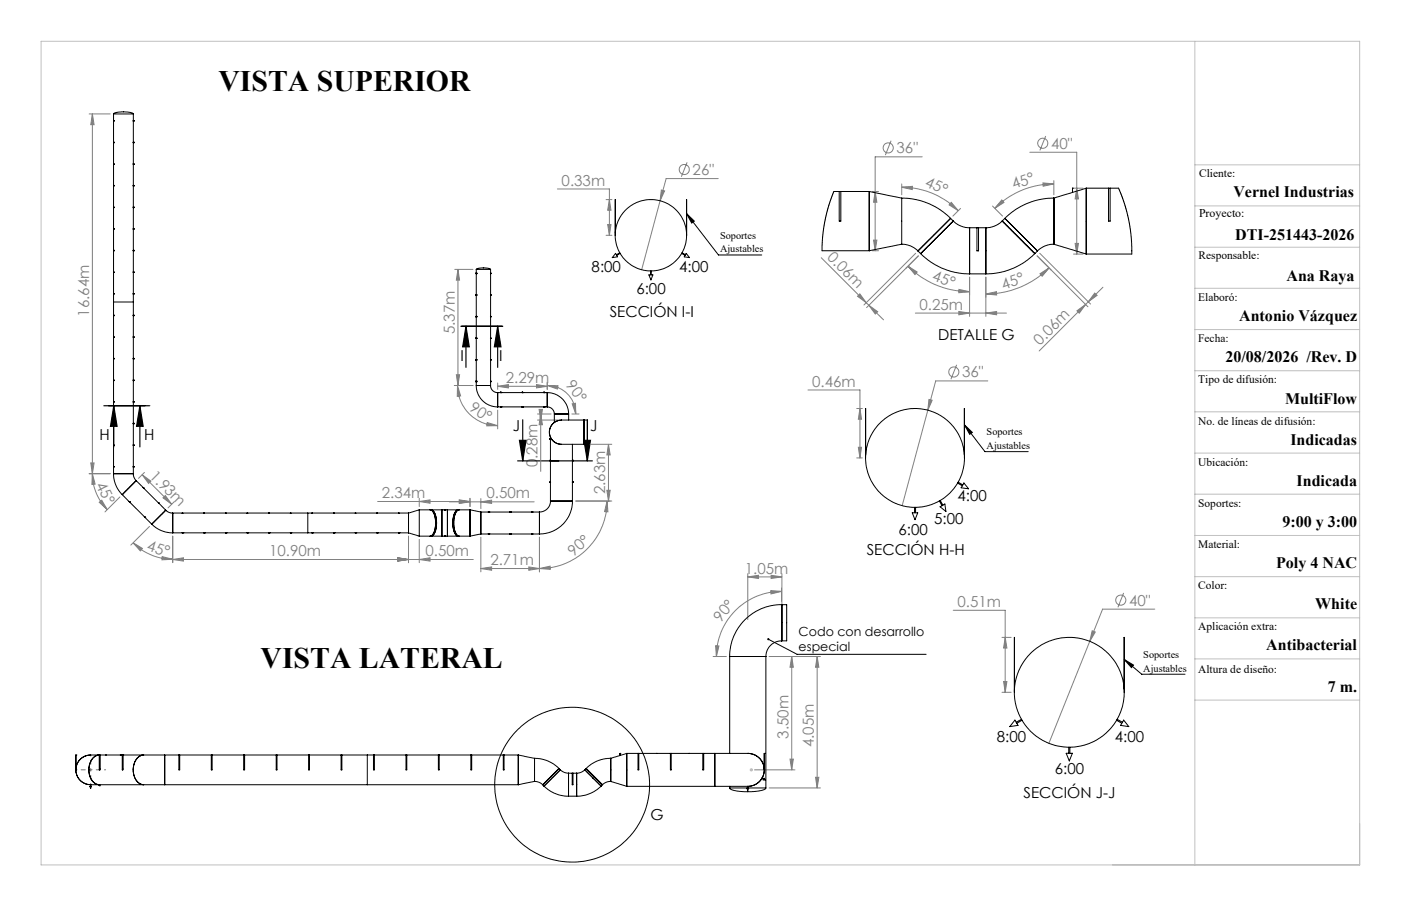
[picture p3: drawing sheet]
<svg xmlns="http://www.w3.org/2000/svg" width="432mm" height="279mm" viewBox="0 0 432 279" stroke-linecap="round" stroke-linejoin="round" font-family="sans-serif">
<g fill="none" stroke="#808080" stroke-width=".31">
<path d="M27.5 35.1h6.5M28.5 35.1l.5 3.4h-1zM28.5 35.1v111M171.8 58.3h16v14.3M203.8 58.6l1 .3-1.4 3zM211.8 50.1l-1.8 4.4M221.4 55.1h-16.1l-1.9 6.8M268.9 59.1h1.9M269.7 59.1l.6 3.3h-1.1zM274.6 43.4l-1.7 4.4M277.9 56.7v3.4M277.9 57.7l3.3-.2v1z"/>
<path d="M277.9 57.7a24.4 24.4 0 0 1 17.4 7.3M284.2 48.4h-14.5v28.9M317.4 47h14.5v31.4M321.5 56.4l3.3 .3-3.3 .7zM322.3 41.9l-1.8 4.5M324.8 56.7a25.7 25.7 0 0 0-18.2 7.5M324.8 55.7v4.4M330.9 58h2.9M331.9 58l.5 3.3h-1zM186.8 72.6h1.8M186.8 61.6h1.8M187.3 69.3h1l-.5 3.3z"/>
<path d="M187.8 61.6l.5 3.2h-1zM203.4 61.9l-5.6 21.3M253.1 79.5l14.7 14.7M268.9 77.3h1.9M269.2 74h1.1l-.6 3.3zM282.2 78.1l-15.9 16M283 78.9l-15.9 16M293.2 62.4l2.1 2.6-2.8-1.8zM296.1 64.3l-2.4 2.3M305.9 63.5l3.1 3.1M308.8 61.7l.6 .7-2.8 1.8zM319.7 78.9l15.6 15.7"/>
<path d="M320.5 78.1l15.6 15.7M330.9 78.4h2.9M331.4 75.1h1l-.5 3.3zM140.2 83.1h5.6M141.1 83.1l.5 3.3h-.9zM141.1 83.1v35.8M265 90.6l2 2.7-2.7-1.9zM267.8 94.2l2.7 1.9-.7 .7zM267.8 94.2l4.5 4.4M279.9 82.1l2.8 1.8-.7 .8zM279.9 82.1a26.9 26.9 0 0 0 18.9 7.9M282.1 96.6h28.1"/>
<path d="M295.5 96.1l3.3 .5-3.3 .5zM295.6 89.3l3.2 .7-3.3 .3zM298.8 85.5v12.1M303.8 90.7l3.3-.7 .1 1zM303.8 85.5v12.1M303.8 96.6l3.4-.5v1zM320.5 84.4l2.8-1.8-2.1 2.6zM323.3 82.6a27.4 27.4 0 0 1-19.5 8.1M331.9 95.8l2.7-1.9-2 2.7zM335.4 93.1l-15.1 15.1M337.4 90.4l.7 .7-2.7 2zM339.9 88.6l-4.5 4.5"/>
<path d="M140 118.9h5.8M140.7 115.6h.9l-.5 3.3zM141 118.9l1 3.2-1.1 .1zM141 118.9a12.4 12.4 0 0 0 12.4 12.4M153.4 119.1l3.3-.5v1zM153.4 118.1v2M153.4 119.1h15.3M165.3 118.6l3.4 .5-3.4 .5zM168.7 118.9l3.3 .1-.2 1zM168.7 118.9a8.8 8.8 0 0 1 8.7 8.8M168.7 117.9v2.2M294.9 112.5l-1.8 4.4"/>
<path d="M304.4 117.5h-16l-2.4 9M150.2 130.3l3.2 1h-3.4zM153.4 126.5v5.8M165.7 127.7h4.2M165.7 129.5h6.3M166.2 126.3h1l-.5 3.2zM166.7 127.7l.5 3.3h-1zM166.7 127.7v17.7M176.2 127.7h2.3M176.4 124.5l1-.1v3.3zM181 137h7.6M187.5 137v17.5"/>
<path d="M187.5 137l.6 3.3h-1.1zM249 120.3h16v20.9M264.1 126h1.7M264.5 137.9h1l-.5 3.3zM265 126l.5 3.3h-1zM286 126.5l-7.9 29.4M286.3 123.2l1 .2-1.3 3.1zM27.5 146.1h6.5M28 142.8h1l-.5 3.3zM28.5 146.1l.8 3.2-1 .1zM28.5 146.1a15.8 15.8 0 0 0 4.6 11.1M30.6 154.9l.8-.6 1.7 2.9z"/>
<path d="M37 153.2l-4.7 4.7M43.8 146.4l2.7 2-.7 .7zM43.8 146.4l9.1 9.1M44.5 145.7l-1.8 1.8M50.9 152.8l2 2.7-2.7-2zM53.6 154.8l-1.8 1.8M116.4 154.7h28.5M129.2 154.7l3.3-.5v1zM129.2 153.7v2.5M138.5 154.8h26.1M141.6 154.2l3.3 .6-3.3 .5zM141.6 154.2l3.3 .5-3.3 .5z"/>
<path d="M144.9 153.7v2.5M148.2 154.8l3.3-.6v1.1zM148.2 153.7v3.2M177.4 154.5h11.2M187 151.2h1.1l-.6 3.3zM187.1 154.5l.3 3.3h-1.1zM187.1 154.5a20.8 20.8 0 0 1-20.8 20.8M264.1 141.2h1.7M41 167.4l2.9 1.7-.6 .8zM41 167.4a17.3 17.3 0 0 0 12.2 5.1M46.1 162.3l-5.8 5.8M50 171.7l3.2 .8-3.3 .1z"/>
<path d="M53.2 172.5l3.4-.5v1zM53.2 172.5h92.7M53.2 165.3v8.2M122.6 172l3.3 .5-3.3 .5zM125.9 165.3v8.2M129.2 172.5l3.3-.5v1zM129.2 166.3v7.2M148.2 175.3l3.3-.5v1.1zM148.2 165.7v10.7M148.2 175.3h18.1M163 174.8l3.3 .5-3.3 .6zM166.3 175.3l3.2-.7 .1 1z"/>
<path d="M166.3 165.7v10.7M230.5 177.9l3.3-.5v1zM230.5 176.9v14.2M230.5 177.9h10.5M237.7 177.4l3.3 .5-3.3 .5zM241 176.9v14.2M220.6 199.1l1 .1-.8 3.3zM237.6 182.1l3.3 .3-3.3 .8zM240.9 182.4a20 20 0 0 0-20.1 20.1M240.9 181.4v4.1M293.8 188.2h16v25.3M308.8 196.6h2.8"/>
<path d="M309.8 196.6l.5 3.2h-1zM336.6 194.5l1 .4-1.7 2.9zM346.3 182.8l-1.7 4.5M355.9 187.9h-16.1l-16.5 41.3M219.8 202.5h4.1M237.1 202.5h15.8M244 202.5l.5 3.3h-1zM244 202.5v34.9M251.8 202.5l.6 3.3h-1zM251.8 202.5v40.5M308.8 213.5h2.8M309.3 210.2h1l-.5 3.3z"/>
<path d="M232.6 237.4h12.4M243.5 234.1h1l-.5 3.3zM251.4 239.7h1l-.6 3.3zM237.1 243h15.8"/>
<circle cx="210.9" cy="52.3" r="1.55"/>
<circle cx="273.8" cy="45.6" r="1.55"/>
<circle cx="321.4" cy="44.2" r="1.56"/>
<circle cx="294" cy="114.7" r="1.55"/>
<circle cx="345.4" cy="185.1" r="1.56"/>
</g>
<g fill="none" stroke="#000" stroke-width=".31">
<path d="M211.6 65.9l2.4 2.3-.8 .6zM211.6 65.9l9.8 12.7h13.4M297.3 131l2.4 2.3-.8 .6zM297.3 131l6.3 8.3h13.3M236.8 197.1l8.9 4.7h39.7M346.5 203.4l2.9 1.7-.7 .8zM346.5 203.4l5.4 4.5h13.3"/>
<circle cx="176.3" cy="242" r="23.9"/>
</g>
<g fill="none" stroke="#000" stroke-width=".35">
<path d="M142 100.6h13M143.6 100.6l1 6.4h-2zM143.6 100.6v12.7M153.4 100.6l1 6.4h-2zM153.4 100.6v12.7M32 125.1h14.2M35.1 125.1l1 6.4h-2.1zM35.1 125.1v12.7M43.1 125.1l1 6.4h-2zM43.1 125.1v12.7M160.1 135.8h2l-1 6.3zM161.1 129.4v12.7"/>
<path d="M180 135.8h2l-1 6.3zM181 129.4v12.7M159.5 142.1h23.1"/>
</g>
<g fill="none" stroke="#c0c0c0" stroke-width=".31">
<path d="M12.7 12.7h406.4v254h-406.4zM368.3 12.7v254M368.3 50.8h50.8M293 67.3l-10.1 10.1M308.9 68.2l10 10M368.3 63.5h50.8M368.3 76.2h50.8M368.3 88.9h50.8M368.3 101.6h50.8M368.3 114.3h50.8M368.3 127h50.8M368.3 139.7h50.8"/>
<path d="M368.3 152.4h50.8M368.3 165.1h50.8M368.3 177.8h50.8M368.3 190.5h50.8M368.3 203.2h50.8M368.3 215.9h50.8M231.1 237.4h1M231.2 237.1l.7 .7M231.6 236.9v1M231.9 237.1l-.7 .7"/>
</g>
<path d="M27.9 237.4h-4.5M28 237.3v-4.5M28 237.4v4.6M28 237.4h4.6" fill="none" stroke="#808000" stroke-width=".31" stroke-dasharray="15.2 1.3 1.3 1.3" stroke-dashoffset="14.9"/>
<path d="M27.9 237.4v.1" fill="none" stroke="#808000" stroke-width=".31"/>
<g fill="#000">
<path d="M153.4 100.6l1 6.4h-2zM143.6 100.6l1 6.4h-2zM180 135.8h2l-1 6.3zM160.1 135.8h2l-1 6.3z"/>
<path d="M43.1 125.1l1 6.4h-2zM35.1 125.1l1 6.4h-2.1z"/>
<path d="M236.5 197a.33 .33 0 0 0 .2 .5 .33 .33 0 0 0 .4-.4 .33 .33 0 0 0-.5-.2l.2 .2zM297.3 131l2.4 2.3-.8 .6zM211.6 65.9l2.4 2.3-.8 .6zM346.5 203.4l2.9 1.7-.7 .8z"/>
</g>
<g fill="#808080">
<path d="M293.2 62.4l2.1 2.6-2.8-1.8zM277.9 57.7l3.3-.2v1z"/>
<path d="M303.8 90.7l3.3-.7 .1 1zM320.5 84.4l2.8-1.8-2.1 2.6z"/>
<path d="M331.9 95.8l2.7-1.9-2 2.7zM337.4 90.4l.7 .7-2.7 2z"/>
<path d="M243.5 234.1h1l-.5 3.3zM244 202.5l.5 3.3h-1z"/>
<path d="M265 90.6l2 2.7-2.7-1.9zM267.8 94.2l2.7 1.9-.7 .7z"/>
<path d="M176.4 124.5l1-.1v3.3zM168.7 118.9l3.3 .1-.2 1z"/>
<path d="M141.6 154.2l3.3 .5-3.3 .5zM129.2 154.7l3.3-.5v1zM237.7 177.4l3.3 .5-3.3 .5zM230.5 177.9l3.3-.5v1z"/>
<path d="M53.2 172.5l3.4-.5v1zM122.6 172l3.3 .5-3.3 .5zM122.6 172l3.3 .5-3.3 .5zM129.2 172.5l3.3-.5v1zM141.6 154.2l3.3 .6-3.3 .5zM148.2 154.8l3.3-.6v1.1zM148.2 175.3l3.3-.5v1.1zM163 174.8l3.3 .5-3.3 .6zM153.4 119.1l3.3-.5v1zM165.3 118.6l3.4 .5-3.4 .5zM269.2 74h1.1l-.6 3.3zM269.7 59.1l.6 3.3h-1.1zM331.4 75.1h1l-.5 3.3zM331.9 58l.5 3.3h-1zM295.5 96.1l3.3 .5-3.3 .5zM303.8 96.6l3.4-.5v1zM286.3 123.2l-.3 3.3 1.3-3.1zM264.5 137.9h1l-.5 3.3zM265 126l.5 3.3h-1zM203.8 58.6l-.4 3.3 1.4-3zM187.3 69.3h1l-.5 3.3zM187.8 61.6l.5 3.2h-1zM336.6 194.5l-.7 3.3 1.7-2.9zM309.3 210.2h1l-.5 3.3zM309.8 196.6l.5 3.2h-1z"/>
<path d="M321.5 56.4l3.3 .3-3.3 .7zM308.8 61.7l.6 .7-2.8 1.8z"/>
<path d="M166.3 175.3l3.2-.7 .1 1zM187.1 154.5l.3 3.3h-1.1z"/>
<path d="M237.6 182.1l3.3 .3-3.3 .8zM220.6 199.1l1 .1-.8 3.3z"/>
<path d="M28 142.8h1l-.5 3.3zM28.5 35.1l.5 3.4h-1z"/>
<path d="M166.2 126.3h1l-.5 3.2zM166.7 127.7l.5 3.3h-1z"/>
<path d="M141.1 83.1l.5 3.3h-.9zM140.7 115.6h.9l-.5 3.3zM251.8 202.5l.6 3.3h-1zM251.4 239.7h1l-.6 3.3z"/>
<path d="M187.5 137l.6 3.3h-1.1zM187 151.2h1.1l-.6 3.3z"/>
<path d="M28.5 146.1l.8 3.2-1 .1zM30.6 154.9l.8-.6 1.7 2.9z"/>
<path d="M43.8 146.4l2.7 2-.7 .7zM50.9 152.8l2 2.7-2.7-2z"/>
<path d="M141 118.9l1 3.2-1.1 .1zM150.2 130.3l3.2 1h-3.4z"/>
<path d="M279.9 82.1l2.8 1.8-.7 .8zM295.6 89.3l3.2 .7-3.3 .3z"/>
<path d="M41 167.4l2.9 1.7-.6 .8zM50 171.7l3.2 .8-3.3 .1z"/>
</g>
<g fill="none" stroke="#000" stroke-width=".31">
<path d="M35 35.1l.6-.4 1.8-.2 2.6 .1 1.1 .5M35 37.4h.1M35 37.2h.1M35 35.1h6.1M35 35.1v111M41.1 37.2h.2l-.2 .2M41.1 35.1v111M35 57.2h.1M35 57.4h.1M35 50.7h.1M35 50.5h.1M35 44h.1"/>
<path d="M35 43.9h.1M41.1 43.9h.2l-.2 .1M41.1 57.2h.2l-.2 .2M41.1 50.5h.2l-.2 .2M258.7 59.1v9.1h.5v-9.1M267.9 59.1h-10.9l-1.6 4.2-.9 3.7-.7 4-.4 4.6v1.7h14.5M267.9 59.1l10 2M267.9 59.1v18.2M330.6 58h.1M330.6 58v1.3M334.8 58h10l1.6 4.2 1.2 4.4 .8 4.5 .4 4.8v2.5h-14M334.8 58l-10 3.1"/>
<path d="M334.8 58v20.4M341.7 58v10.2h.5v-10.2M35 77.2h.1M35 77.4h.1M35 70.5h.1M35 70.7h.1M35 63.9h.1M35 64h.1M41.1 77.2h.2l-.2 .2M41.1 70.5h.2l-.2 .2M41.1 63.9h.2l-.2 .1M189.6 61.6h.1"/>
<path d="M189.7 61.6l-.1 11M191 78l-1 .6-.3-.5-1 1.3 1.6-.2-.2-.4 1-.7M210.2 78l1.1 .6 .2-.5 1 1.3-1.6-.2 .2-.4-1-.7M211.6 71.7v-10.1v11M277.9 75.3l-10 2M277.9 75.3a7 7 0 0 1 5 2.1M277.9 61.1a21.3 21.3 0 0 1 15.1 6.2M277.9 61.1v14.2M282.9 77.4l.8 .8M283.7 78.2a21.3 21.3 0 0 0 15.1 6.3M293 67.3l-10.1 10.1M293 67.3l.8 .9"/>
<path d="M293.8 68.2l1.6 1.2a6.8 6.8 0 0 0 3.4 .8M293.8 68.2l-10.1 10M298.8 70.2v14.3M298.8 70.2h5M301.1 70.2v7.2h.5v-7.2M303.8 70.2v14.3M308.9 68.2l-1.6 1.2a6.8 6.8 0 0 1-3.5 .8M308.9 68.2l5 5M309.7 67.3l10.1 10.1M309.7 67.3l-.8 .9M313.9 73.2l5 5M318.9 78.2a21.3 21.3 0 0 1-15.1 6.3"/>
<path d="M319.8 77.4l-.9 .8M324.8 75.3l10 3.1M324.8 75.3a7 7 0 0 0-5 2.1M324.8 61.1h-.4a21.3 21.3 0 0 0-14.7 6.2M324.8 61.1v7.1M324.8 68.2v7.1M35 90.5h.1M35 90.7h.1M35 83.9h.1M35 84h.1M35 97.2h.1M35 97.4h.1"/>
<path d="M35 93.1h6.1M41.1 90.5h.2l-.2 .2M41.1 83.9h.2l-.2 .1M41.1 97.2h.2l-.2 .2M146.8 83.1l.4-.3 1.2-.2 1.9 .1 .9 .4M146.8 97.6h.1M146.8 97.7h.1M146.8 91.1h.1M146.8 90.9h.1M146.8 84.2h.1M146.8 84.4h.1M146.8 83.1h4.4"/>
<path d="M146.8 83.1v35.8M146.8 97.6h-.2l.2 .1M146.8 90.9h-.2l.2 .2M146.8 84.2h-.2l.2 .2M151.2 97.6h.2l-.2 .1M151.2 90.9h.2l-.2 .2M151.2 84.2h.2l-.2 .2M151.2 83.1v35.8M200.5 83.6v1.2h-.5l.6 1.5 .6-1.5h-.5v-1.2M298.8 84.5h5M35 117.2h.1M35 117.4h.1"/>
<path d="M35 110.5h.1M35 110.7h.1M35 103.9h.1M35 104h.1M41.1 117.2h.2l-.2 .2M41.1 110.5h.2l-.2 .2M41.1 103.9h.2l-.2 .1M146.8 118.9l.5 2.5 1.5 2.3 2.2 1.3 2.4 .5M146.8 118.9h4.4M146.8 117.5h.1M146.8 117.7h.1M146.8 110.9h.1"/>
<path d="M146.8 111.1h.1M146.8 104.2h.1M146.8 104.4h.1M146.8 104.2h-.2l.2 .2M146.8 117.5h-.2l.2 .2M146.8 110.9h-.2l.2 .2M151.2 104.2h.2l-.2 .2M151.2 117.5h.2l-.2 .2M151.2 110.9h.2l-.2 .2M151.2 118.9l.1 .8 .5 .7 .7 .5 .9 .2M35 137.2h.1M35 137.4h.1"/>
<path d="M35 130.5h.1M35 130.7h.1M35 123.9h.1M35 124h.1M41.1 137.2h.2l-.2 .2M41.1 130.5h.2l-.2 .2M41.1 123.9h.2l-.2 .1M153.4 121.1v4.4M153.4 121.1h15.3M153.4 125.5h15.3M154.3 121.1h.1M154.3 125.5h.1"/>
<path d="M154.3 121.1v-.2l.1 .2M154.3 125.5v.2l.1-.2M154.4 121.1h.1M154.4 125.5h.1M160.9 121.1h.1M160.9 125.5h.1M160.9 121.1v-.2l.2 .2M160.9 125.5v.2l.2-.2M161.1 121.1h.1M161.1 125.5h.1M167.6 121.1h.1M167.6 125.5h.1"/>
<path d="M167.6 121.1v-.2l.2 .2M167.6 125.5v.2l.2-.2M167.8 121.1h.1M167.8 125.5h.1M168.7 125.5l.7 .1 .8 .5 .5 .9 .2 .7M168.7 121.1l2.4 .4 2.4 1.7 1.3 2 .5 2.5M168.7 121.1v4.4M169.7 134.8v19.7M169.7 135.3h-.3v.2h.3M170.9 127.7h4.4M170.9 127.7v2.6M175.3 127.7v1.8"/>
<path d="M176.4 137v17.5M180 129.5l-7.8 .1-.9 .4-1 .8-.6 .8-.4 1.3 .1 1.3 .5 1 .7 .9 .9 .6 1.4 .3h7.1M180 129.5v7.5M180 129.5h1v7.5h-1M180.1 129.5v7.5M35 146.1l.2 1.9 .5 1.6 .9 1.7 1.1 1.2M35 146.1h6.1M35 143.9h.1M35 144h.1M37.7 152.5l2.1 2.2M39.8 154.7h.1M39.8 154.7l.1 .1"/>
<path d="M39.9 154.8h.1M39.9 154.8l4.6 4.6M41.1 143.9h.2l-.2 .1M41.1 146.1l.2 1.1 .7 1M42 148.2l-4.3 4.3M42 148.2l2.1 2.2M44.1 150.4l.1 .1M44.2 150.5h.1M44.2 150.5l4.6 4.6M44.5 159.4h.1M44.5 159.4l.1 .1M44.6 159.5h.1"/>
<path d="M44.6 159.5l2.2 2.1M48.8 155.1h.1M48.8 155.1l.2 .1M49 155.2l2.1 2.1M51.1 157.3l1 .7 1.1 .2M51.1 157.3l-4.3 4.3M53.2 158.2v6.1M53.2 158.2h72.7M56.2 158.2h.1M62.8 158.2h.2M69.5 158.2h.2M76.2 158.2h.1"/>
<path d="M82.8 158.2h.2M89.5 158.2h.1M94.9 158.2v6.1M96.2 158.2h.1M102.8 158.2h.2M109.5 158.2h.1M116.2 158.2h.1M122.8 158.2h.2M125.9 158.2v6.1M129.2 157.2l-3.3 1M129.2 157.2h3.4M129.2 157.2v8.1"/>
<path d="M132.6 157.2l.6 .3 .6 1 .5 2.3-.4 3.1-.6 1.1-.7 .3M132.6 157.2h.3M132.9 157.2h3.3M132.9 157.2l.5 .2 .7 1.1 .4 2.5-.4 3.1-.5 .9-.7 .3M136.2 157.2v8.1M136.2 157.2h1.7M136.9 157.2h.1M137.1 157.2h.1M137.9 157.2h3.4M137.9 157.2v8.1M141.3 157.2l-.7 .3-.6 1-.4 2.4 .3 3 .6 1.1 .8 .3M141.3 157.2h.2"/>
<path d="M141.5 157.2h3.4M141.5 157.2l-.6 .3-.5 .6-.6 2.6 .1 1.6 .3 1.6 .6 1.1 .7 .3M144.9 157.2l3.3 .7M144.9 157.2v8.1M148.2 157.9v6.8M148.2 157.9h18.1M150.5 157.9h.1M150.7 157.9h.1M157.2 157.9h.1M157.3 157.9h.1M163.8 157.9h.1M164 157.9h.1"/>
<path d="M166.3 157.9v6.8M169.7 154.5l-.3 1.3-.8 1.2-1.2 .7-1.1 .2M169.7 154.5h6.7M169.7 142h-.3v.1h.3M169.7 148.6h-.3v.2h.3M176.4 154.5l-.1 1.9-.6 1.9-.8 1.6-1.4 1.7-1.7 1.4-1.4 .8-2.3 .7-1.8 .2M176.4 142.1h.1M176.4 142h.1M176.4 148.8h.1M176.4 148.6h.1M176.4 142h.3l-.3 .1M176.4 148.6h.3l-.3 .2"/>
<path d="M266.8 140.2v-14.2v15.2M281.9 156.5v1.7h-.7l.8 2.1 .9-2.1h-.7v-1.7M289.8 154.3l.8 1.5 .6-.4 .3 2.3-1.8-1.4 .6-.3-.8-1.5M295.3 148.7l1.5 .8 .3-.6 1.4 1.8-2.3-.3 .4-.6-1.5-.8M297.2 140.2l.1-14.2v15.2M46.8 161.6l1.2 1.1 1.7 .9 1.7 .5 1.8 .2M53.2 164.3h72.7M56.2 164.3h.1M56.3 164.3h.1M62.8 164.3h.1M63 164.3h.1M69.5 164.3h.1"/>
<path d="M69.7 164.3h.1M76.2 164.3h.1M76.3 164.3h.1M82.8 164.3h.1M83 164.3h.1M89.5 164.3h.1M89.6 164.3h.1M96.2 164.3h.1M96.3 164.3h.1M102.8 164.3h.1M103 164.3h.1M109.5 164.3h.1"/>
<path d="M109.6 164.3h.1M116.2 164.3h.1M116.3 164.3h.1M122.8 164.3h.1M123 164.3h.1M125.9 164.3l3.3 1M129.2 165.3h3.4M132.6 165.3h.3M132.9 165.3h3.3M136.2 165.3h1.7M136.9 165.3h.1M137.1 165.3h.1"/>
<path d="M137.9 165.3h3.4M141.3 165.3h.2M141.5 165.3h3.4M148.2 164.7l-3.3 .6M148.2 164.7h18.1M150.5 164.7h.1M150.7 164.7h.1M157.2 164.7h.1M157.3 164.7h.1M163.8 164.7h.1M164 164.7h.1M240.9 197.6l-1.9 .4-1.5 1-1.1 1.6-.4 1.9"/>
<path d="M240.9 186.5l-3.3 .3-3 .9-2.5 1.4-2.5 2-2.1 2.6-1.4 2.5-.9 3-.3 3.3M240.9 192.1v5.5M240.9 186.5v5.6M240.9 186.5h1.6v11.1h-1.6M241 186.5v11.1M224.9 202.5h11.1M224.9 202.5v29.8M236 202.5v40.5M312.7 212.4l-.1-15.8v16.9M346.5 212.4v-15.8v16.9M23.4 237.4l.3 1.7 .7 1.2 1.5 1.2 2 .5M23.4 232.8h.1"/>
<path d="M23.4 232.8v4.6M30.6 232.8l-3.3 .1-1.6 .5-1.3 1.1-.5 .7-.5 2.2M30.6 232.8l-1.1 .3-1.1 .9-.7 1.4-.3 2.2 .3 1.9 .7 1.3 1.1 .9 1.1 .3M30.6 232.8h13.7M30.6 232.8v4.6h.2M30.8 232.8v4.6M32.5 232.8h.1M37.3 232.8h.1M37.7 232.8v4.6h.2M37.9 237.1v.3M37.9 232.8h.1M37.9 232.8v4.6"/>
<path d="M44.3 232.8h6.5M44.3 232.8l-1 .3-1 .7-.8 1.2-.4 1.9 .1 1.8 .7 1.8 .9 1 1.5 .5M50.8 232.8v9.2M50.8 232.8h108.9M55.1 232.8v4.6h.3v-4.6M65.1 232.8v4.6h.3v-4.6M75.1 232.8v4.6h.3v-4.6M85.1 232.8v4.6h.3v-4.6M95.1 232.8v4.6h.3v-4.6M105.1 232.8v4.6h.3v-4.6M113.2 232.8v9.2M115.1 232.8v4.6h.3v-4.6"/>
<path d="M125.1 232.8v4.6h.3v-4.6M135.1 232.8v4.6h.3v-4.6M145.1 232.8v4.6h.3v-4.6M155.1 232.8v4.6h.3v-4.6M159.7 232.8l5 1.1M159.7 232.8v9.2M164.7 233.9l2.4 .2 2 .7 1.5 .8 1.7 1.4M164.7 233.9v7.1M172.3 237l-5 5M172.3 237l.4 .4M172.7 237.4l1.1 .8 1.4 .2M172.7 237.4l-5 5"/>
<path d="M175.2 238.4v7.1M175.2 238.4h2.5M176.4 238.4v3.6h.2v-3.6M177.7 238.4v7.1M180.2 237.4l-1.1 .8-1.4 .2M180.2 237.4l2.5 2.5M180.7 237l5 5M180.7 237l-.5 .4M182.7 239.9l2.6 2.5M188.2 233.9l-2.3 .2-2.1 .7-1.7 .9-1.4 1.3M188.2 233.9v3.5M188.2 237.4v3.6"/>
<path d="M191.1 232.3h.1M191.1 232.3v.7M193.2 232.3l-5 1.6M193.2 232.3v10.2M193.2 232.3h27.1M196.6 232.3v5.1h.3v-5.1M206.6 232.3v5.1h.3v-5.1M216.6 232.3v5.1h.3v-5.1M220.3 232.3h10.5l1.5 .4 1.2 .7 1.2 1.2 .6 1.2 .2 1.6M220.3 232.3v10.2M234.9 239.9l.5 .3 .1-.2 .5 .6-.8-.1 .1-.2-.5-.3M235.5 237.4l-.2 1.7-1.1 1.7-1.4 1.2-2.3 .5"/>
<path d="M235.5 232.3h.1M235.5 232.3v5.1M314.8 221.8l-1.6 .9-.4-.6-1.6 2 2.6-.4-.4-.6 1.6-1M329.4 230.4v1.9h-.8l1 2.4 .9-2.4h-.8v-1.9M344.3 221.8l1.7 .9 .3-.6 1.6 2-2.5-.4 .4-.6-1.7-1M27.9 242v.5h-.2l.2 .6 .3-.6h-.2v-.5M27.9 242h2.7M30.3 242l.5 .4v-.4M30.6 242h13.7M44.3 242h6.5M50.8 242h108.9M164.7 241l-5 1"/>
<path d="M164.7 241l1.6 .3 1 .7M167.3 242l.4 .4M167.7 242.4l1.1 1.1 1.9 1 1.8 .7 2.7 .3M175.2 245.5h2.5M185.3 242.4l-1.4 1.2-1.7 .9-1.8 .7-2.7 .3M185.7 242l-.4 .4M188.2 241l5 1.5M188.2 241l-1.4 .3-1.1 .7M193.2 242.5h27.1M220.3 242.5h10.2M224.9 243l.2 .3 1 .4 3.2 .5 4.7-.3 1.5-.4 .5-.5M224.9 243h5.5"/>
<path d="M224.9 242.5v.5M230.4 242.5v.6h-.2l.3 .7 .3-.7h-.3v-.6M230.5 243h5.5"/>
<circle cx="200.6" cy="72.5" r="11"/>
<circle cx="282" cy="141.2" r="15.2"/>
<circle cx="329.6" cy="213.5" r="16.9"/>
</g>
<g font-size="9.2">
<text x="67.3" y="28">VISTA SUPERIOR</text>
<text x="80.3" y="205.9">VISTA LATERAL</text>
</g>
<g font-size="4.9">
<text x="380.2" y="60.8">Vernel Industrias</text>
<text x="380.7" y="74.1">DTI-251443-2026</text>
<text x="396.5" y="86.5">Ana Raya</text>
<text x="381.9" y="99">Antonio Vázquez</text>
<text x="377.7" y="111.6">20/08/2026 /Rev. D</text>
<text x="396.1" y="124.4">MultiFlow</text>
<text x="397.7" y="137.1">Indicadas</text>
<text x="399.6" y="149.8">Indicada</text>
<text x="395.2" y="162.5">9:00 y 3:00</text>
<text x="393.3" y="175.2">Poly 4 NAC</text>
<text x="405.4" y="187.9">White</text>
<text x="390.3" y="200.4">Antibacterial</text>
<text x="409.2" y="213.5">7 m.</text>
</g>
<g font-size="4.7" fill="#808080">
<text x="276.3" y="47.3">36&quot;</text>
<text x="324" y="45.9">40&quot;</text>
<text x="213.5" y="54">26&quot;</text>
<text x="173.1" y="57.3">0.33m</text>
<text x="284.8" y="57.4" transform="rotate(23 284.8 57.4)">45°</text>
<text x="312.5" y="58.4" transform="rotate(-20 312.5 58.4)">45°</text>
<text x="254.8" y="79.7" transform="rotate(45 254.8 79.7)">0.06m</text>
<text x="287.1" y="86.4" transform="rotate(19 287.1 86.4)">45°</text>
<text x="309.3" y="89.3" transform="rotate(-19 309.3 89.3)">45°</text>
<text x="283.4" y="95.5">0.25m</text>
<text x="27.5" y="97.7" transform="rotate(-90 27.5 97.7)">16.64m</text>
<text x="140.2" y="103.1" transform="rotate(-90 140.2 103.1)">5.37m</text>
<text x="320.5" y="106.6" transform="rotate(-45 320.5 106.6)">0.06m</text>
<text x="155.9" y="118.1">2.29m</text>
<text x="174.2" y="118.8" transform="rotate(52 174.2 118.8)">90°</text>
<text x="250.3" y="119.2">0.46m</text>
<text x="296.6" y="116.4">36&quot;</text>
<text x="144.4" y="126.6" transform="rotate(32 144.4 126.6)">90°</text>
<text x="29.5" y="149.4" transform="rotate(64 29.5 149.4)">45°</text>
<text x="45.9" y="147" transform="rotate(45 45.9 147)">1.93m</text>
<text x="165.7" y="144.1" transform="rotate(-90 165.7 144.1)">0.28m</text>
<text x="117.7" y="153.6">2.34m</text>
<text x="149.9" y="153.7">0.50m</text>
<text x="186.6" y="152.4" transform="rotate(-90 186.6 152.4)">2.63m</text>
<text x="45" y="169.6" transform="rotate(17 45 169.6)">45°</text>
<text x="83" y="171.5">10.90m</text>
<text x="131.2" y="171.5">0.50m</text>
<text x="176.7" y="171.7" transform="rotate(-41 176.7 171.7)">90°</text>
<text x="151.1" y="174.3">2.71m</text>
<text x="229.5" y="176.9">1.05m</text>
<text x="295.1" y="187.2">0.51m</text>
<text x="348" y="186.8">40&quot;</text>
<text x="222.2" y="192" transform="rotate(-51 222.2 192)">90°</text>
<text x="243" y="227.8" transform="rotate(-90 243 227.8)">3.50m</text>
<text x="250.9" y="230.5" transform="rotate(-90 250.9 230.5)">4.05m</text>
</g>
<g font-size="4.7">
<text x="182.3" y="83.8">8:00</text>
<text x="209.3" y="83.8">4:00</text>
<text x="196.1" y="90.8">6:00</text>
<text x="187.9" y="97.9">SECCIÓN I-I</text>
<text x="289.1" y="104.8">DETALLE G</text>
<text x="142" y="111.3">I</text>
<text x="153.9" y="111.3">I</text>
<text x="30.6" y="135.8">H</text>
<text x="44.4" y="135.8">H</text>
<text x="158" y="132.9">J</text>
<text x="181.9" y="132.9">J</text>
<text x="295.1" y="154.5">4:00</text>
<text x="287.9" y="161.6">5:00</text>
<text x="276.9" y="164.8">6:00</text>
<text x="267.1" y="171.1">SECCIÓN H-H</text>
<text x="307.2" y="228.7">8:00</text>
<text x="343.6" y="228.7">4:00</text>
<text x="325.1" y="238.7">6:00</text>
<text x="315.5" y="246.1">SECCIÓN J-J</text>
<text x="200.5" y="252.9">G</text>
</g>
<g font-size="3.9">
<text x="246.1" y="196">Codo con desarrollo</text>
<text x="246.1" y="200.9">especial</text>
</g>
<text font-size="3.7" x="369.5" y="67">Proyecto:</text>
<g font-size="3.5">
<text x="369.6" y="54.6">Cliente:</text>
<text x="369.4" y="79.9">Responsable:</text>
<text x="369.3" y="92.8">Elaboró:</text>
<text x="369.3" y="105.5">Fecha:</text>
<text x="369.3" y="118.2">Tipo de difusión:</text>
<text x="369.3" y="130.9">No. de líneas de difusión:</text>
<text x="369.3" y="143.6">Ubicación:</text>
<text x="369.3" y="156.3">Soportes:</text>
<text x="369.3" y="169">Material:</text>
<text x="369.3" y="181.7">Color:</text>
<text x="369.3" y="194.4">Aplicación extra:</text>
<text x="369.3" y="207.5">Altura de diseño:</text>
</g>
<g font-size="3.2">
<text x="221.9" y="73.7">Soportes</text>
<text x="221.9" y="77.9">Ajustables</text>
<text x="304.1" y="134.3">Soportes</text>
<text x="304.1" y="138.5">Ajustables</text>
<text x="352.4" y="203">Soportes</text>
<text x="352.4" y="207.1">Ajustables</text>
</g>
</svg>
